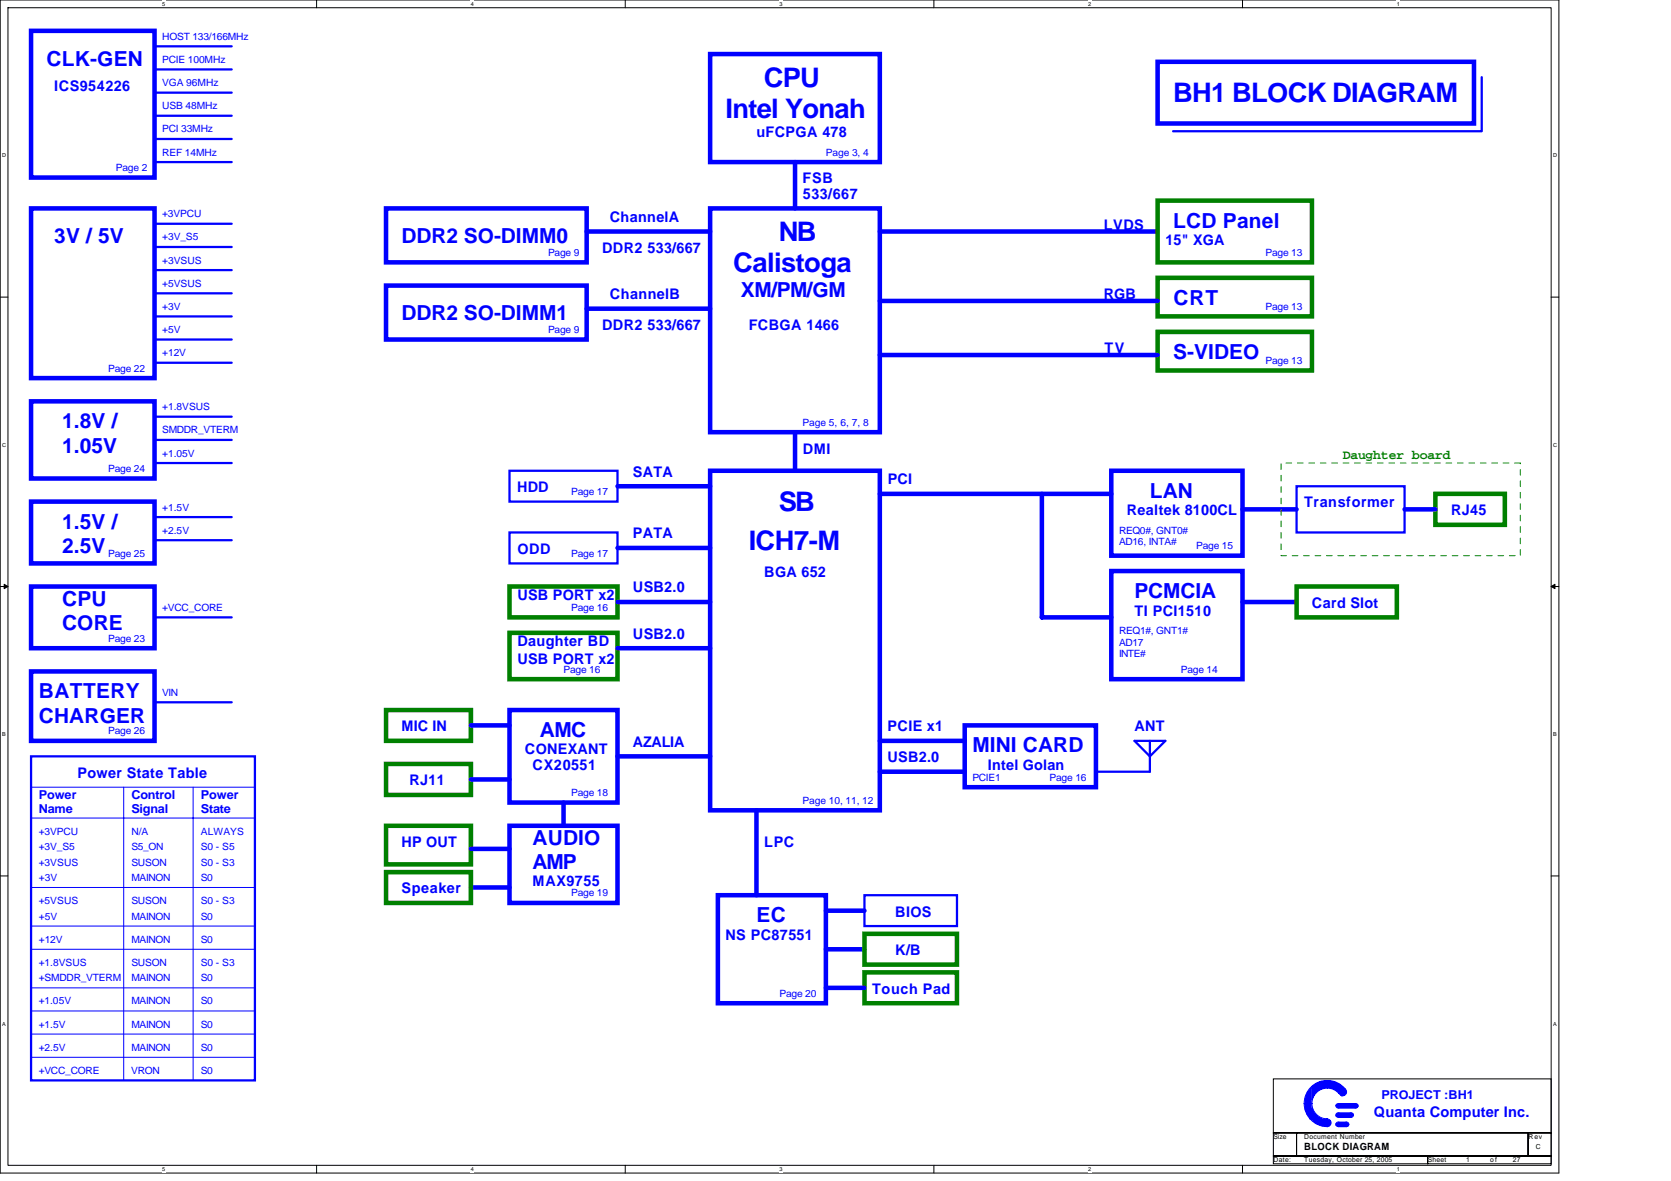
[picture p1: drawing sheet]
<svg xmlns="http://www.w3.org/2000/svg" width="297mm" height="210mm" viewBox="0 0 297 210" stroke-linecap="round" stroke-linejoin="round" font-family="sans-serif">
<path d="M0 0h277.1v208.5h-277.1zM1.4 1.4h274.3v205.7h-274.3z" fill="none" stroke="#000" stroke-width=".18"/>
<g fill="#fff">
<path d="M28.8 .1h.6v1.1h-.6z"/>
<path d="M28.8 207.3h.6v1.1h-.6z"/>
</g>
<path d="M56.3 0v1.4M56.3 207.1v1.4" fill="none" stroke="#000" stroke-width=".18"/>
<g fill="#fff">
<path d="M83.7 .1h.6v1.1h-.6z"/>
<path d="M83.7 207.3h.6v1.1h-.6z"/>
</g>
<path d="M111.1 0v1.4M111.1 207.1v1.4" fill="none" stroke="#000" stroke-width=".18"/>
<g fill="#fff">
<path d="M138.6 .1h.5v1.1h-.5z"/>
<path d="M138.6 207.3h.5v1.1h-.5z"/>
</g>
<path d="M166 0v1.4M166 207.1v1.4" fill="none" stroke="#000" stroke-width=".18"/>
<g fill="#fff">
<path d="M193.4 .1h.6v1.1h-.6z"/>
<path d="M193.4 207.3h.6v1.1h-.6z"/>
</g>
<path d="M220.9 0v1.4M220.9 207.1v1.4" fill="none" stroke="#000" stroke-width=".18"/>
<g fill="#fff">
<path d="M248.3 .1h.6v1.1h-.6z"/>
<path d="M248.3 207.3h.6v1.1h-.6z"/>
<path d="M.4 27.1h.7v1.1h-.7z"/>
<path d="M276.1 27.1h.7v1.1h-.7z"/>
<path d="M.4 78.5h.7v1.1h-.7z"/>
<path d="M276.1 78.5h.7v1.1h-.7z"/>
</g>
<path d="M0 52.8h1.4M275.7 52.8h1.4" fill="none" stroke="#000" stroke-width=".18"/>
<g fill="#fff">
<path d="M.4 130h.7v1.1h-.7z"/>
<path d="M276.1 130h.7v1.1h-.7z"/>
</g>
<path d="M0 104.2h1.4M275.7 104.2h1.4" fill="none" stroke="#000" stroke-width=".18"/>
<path d="M.7 103.8l.7 .4-.7 .4zM275.7 104.2l.7-.4v.8z" fill="#000" stroke="#000" stroke-width=".18"/>
<g fill="#fff">
<path d="M.4 181.4h.7v1.1h-.7z"/>
<path d="M276.1 181.4h.7v1.1h-.7z"/>
</g>
<path d="M0 155.7h1.4M275.7 155.7h1.4M226.4 191.7h49.3v9.7h-49.3zM226.4 201.4h4.1v4.1h-4.1zM226.4 205.5h27.4v1.3h-27.4zM230.5 201.4h41.1v4.1h-41.1zM253.8 205.5h21.9v1.3h-21.9zM271.6 201.4h4.1v4.1h-4.1z" fill="none" stroke="#000" stroke-width=".18"/>
<g fill="none" stroke="#00f" stroke-width=".8">
<path d="M5.5 5.5h22v26.1h-22zM126.2 9.6h30.2v19.2h-30.2zM205.8 11h56.2v10.9h-56.2zM5.5 37h22v30.2h-22zM68.6 37h35.7v9.6h-35.7zM126.2 37h30.2v39.8h-30.2zM141.3 28.8v8.2M68.6 50.8h35.7v9.5h-35.7zM104.3 41.1h21.9M104.3 54.9h21.9M156.4 41.1h49.4M156.4 53.5h49.4"/>
<path d="M5.5 71.3h22v13.7h-22zM141.3 76.8v6.9M156.4 63.1h49.4M5.5 89.2h22v10.9h-22zM109.8 97.4h16.4M109.8 86.4h16.4M126.2 83.7h30.2v60.3h-30.2zM156.4 87.8h41.1M185.2 87.8v21.9h12.3M197.5 83.7h23.4v15.1h-23.4zM220.9 90.5h9.6M249.7 90.5h5.5"/>
<path d="M5.5 104.2h22v11h-22zM5.5 119.3h22v12.4h-22zM109.8 107h16.4M109.8 115.2h16.4M197.5 101.5h23.4v19.2h-23.4zM220.9 107h9.6M83.7 128.9h6.9M83.7 138.5h6.9M90.6 126.2h19.2v16.4h-19.2zM109.8 134.4h16.4M156.4 131.7h15.1M156.4 137.2h15.1"/>
<path d="M171.5 128.9h23.3v11h-23.3zM83.7 157.7h6.9M83.7 150.9h6.9M90.6 146.8h19.2v13.7h-19.2zM100.2 142.6v4.2M127.6 159.1h19.2v19.2h-19.2zM134.5 144v15.1M146.8 161.9h6.9M146.8 168.7h6.9M146.8 175.6h6.9"/>
</g>
<g fill="none" stroke="#00f" stroke-width=".4">
<path d="M27.5 8.2h13.7M27.5 12.3h13.7M27.5 16.5h13.7M263.4 13.7v9.6h-54.9M27.5 20.6h13.7M27.5 24.7h13.7M27.5 28.8h13.7M27.5 39.8h13.7M27.5 43.9h13.7M27.5 48h13.7M27.5 56.2h13.7M27.5 52.1h13.7"/>
<path d="M27.5 60.3h13.7M27.5 64.5h13.7M27.5 74.1h13.7M27.5 78.2h13.7M27.5 91.9h13.7M27.5 96h13.7M27.5 82.3h13.7M90.6 83.7h19.2v5.5h-19.2zM90.6 94.6h19.2v5.5h-19.2zM230.5 86.4h19.2v8.2h-19.2zM27.5 109.7h13.7M5.5 134.4h39.8v57.6h-39.8z"/>
<path d="M27.5 124.8h13.7M201.7 131.7h5.5l-2.8 2.7zM204.4 131.7v5.5h-9.6M153.7 159.1h16.4v5.5h-16.4z"/>
</g>
<g fill="none" stroke="#008000" stroke-width=".8">
<path d="M205.8 35.7h27.4v10.9h-27.4zM205.8 59h27.4v6.8h-27.4zM205.8 49.4h27.4v6.8h-27.4zM255.2 87.8h12.3v5.5h-12.3zM90.6 104.2h19.2v5.5h-19.2zM90.6 112.5h19.2v8.2h-19.2zM230.5 104.2h17.8v5.5h-17.8zM68.6 126.2h15.1v5.5h-15.1zM68.6 135.8h15.1v5.5h-15.1zM68.6 146.8h15.1v6.8h-15.1zM68.6 155h15.1v5.5h-15.1zM153.7 172.8h16.4v5.5h-16.4z"/>
<path d="M153.7 166h16.4v5.4h-16.4z"/>
</g>
<g fill="none" stroke="#00f" stroke-width=".18">
<path d="M5.5 139.9h39.8M22 139.9v52.1M34.3 139.9v52.1M5.5 157.7h39.8M5.5 145.4h39.8M5.5 164.6h39.8M5.5 168.7h39.8M5.5 175.6h39.8M5.5 179.7h39.8M5.5 183.8h39.8M5.5 187.9h39.8M232 195.2v1.9l.1 .4v-2.7l.2-.3v3.4l.1 .2v-3.9l.1-.2v4.3l.2 .2v-4.7l.1-.1v5.2"/>
<path d="M232.9 198.9v-5.4l.2-.1v5.6h.1v-2l.2 .2v2l.1 .1v-1.8l.1 .3v1.6l.2 .2v-1.7l.1 .2v1.6h.1v-1.5l.2 .1v1.6h.1v-1.4l.2 .1v1.3l.1 .1v-1.4l.1 .2v1.2h.2v-1.1M233.2 193.1v2.4l.2-.4v-2l.1-.1v1.8l.1-.2v-1.8l.2-.1v1.7l.1-.2v-1.6h.1v1.5l.2-.1v-1.4l.1-.2v1.4l.2-.1v-1.3l.1-.1v1.4M234.7 192.3l.2-.1v1.3l-.2-.1zM234.9 198.8v.1h.1v1.1h.1v-1.1h.2v1.2h-.3l.4-1.2v1.2l.1-.1v-1.1l.2 .3v.9h.1v-1.1h.2v1.1h.1v-1.1h.1v1.1l.2-.1v-.8l.1 .1v.6M234.9 193.3l1-.2a2.99 2.99 0 0 1 2.7 1.7M234.9 193.2a3.2 3.2 0 0 1 3.7 1.3M234.9 193l1-.2a3.3 3.3 0 0 1 3 1.8M234.9 192.9a3.4 3.4 0 0 1 4.1 1.7M234.9 192.7l1-.1a3.5 3.5 0 0 1 3.1 1.8M234.9 192.6a3.7 3.7 0 0 1 4.3 1.8M234.9 193.5a2.9 2.9 0 0 1 3.6 1.3M235 192.4l.9-.1a3.8 3.8 0 0 1 3.4 1.9"/>
<path d="M235 192.3a4 4 0 0 1 4.3 1.8M235 192.3v1.1M237.6 196.3h3.7v.1h-3.8v.2h3.9l-.1 .1h-3.7l.1 .1h3.6M237.6 197.9h2.9v.2h-2.9l-.1 .1h3.1l-.1 .1h-3l.2 .2h2.6M237.6 199.6h2.1v.1h-2.2v.2h2.3l-.1 .1h-2.2l.2 .1h2M237.9 199.4h1.5M237.9 198.6h2.3M237.9 197.8h2.3M237.9 197h3.1M237.9 196.2h3.1M238 194.4a2.65 2.65 0 0 0-2.1-1h.1a2.71 2.71 0 0 0-2.8 2.8v-.1a2.72 2.72 0 0 0 2.8 2.8h-.1M239.1 193.6a4.1 4.1 0 0 0-3.2-1.6h.1a4.1 4.1 0 0 0-4.2 4.2v-.1a4.1 4.1 0 0 0 4.2 4.1h-.1"/>
<path d="M237.9 200.3h1.5"/>
<circle cx="235.9" cy="199.6" r=".68"/>
<circle cx="237.9" cy="199.8" r=".4"/>
<circle cx="237.9" cy="198.2" r=".4"/>
<circle cx="237.9" cy="196.5" r=".4"/>
<circle cx="238.7" cy="194.1" r=".68"/>
<circle cx="239.4" cy="199.8" r=".4"/>
<circle cx="240.2" cy="198.2" r=".4"/>
<circle cx="241" cy="196.5" r=".4"/>
</g>
<path d="M227.7 82.3h42.6v16.5h-42.6z" fill="none" stroke="#008000" stroke-width=".18" stroke-dasharray="1 1 1 1 1 1 1 1"/>
<g font-size="4.8" fill="#00f">
<text x="135.8" y="15.4">CPU</text>
<text x="129" y="20.9">Intel Yonah</text>
<text x="208.5" y="18.2">BH1 BLOCK DIAGRAM</text>
<text x="138.4" y="42.9">NB</text>
<text x="130.3" y="48.3">Calistoga</text>
<text x="138.4" y="90.9">SB</text>
<text x="133.1" y="97.7">ICH7-M</text>
</g>
<g font-size="3.7" fill="#00f">
<text x="8.3" y="11.6">CLK-GEN</text>
<text x="208.5" y="40.4">LCD Panel</text>
<text x="9.6" y="43.2">3V / 5V</text>
<text x="71.4" y="43.2">DDR2 SO-DIMM0</text>
<text x="131.7" y="52.8">XM/PM/GM</text>
<text x="71.4" y="56.9">DDR2 SO-DIMM1</text>
<text x="208.6" y="54.2">CRT</text>
<text x="208.5" y="63.8">S-VIDEO</text>
<text x="11" y="76.1">1.8V /</text>
<text x="11" y="80.4">1.05V</text>
<text x="204.4" y="88.5">LAN</text>
<text x="11" y="93.9">1.5V /</text>
<text x="11" y="98.3">2.5V</text>
<text x="11" y="107.7">CPU</text>
<text x="201.7" y="106.3">PCMCIA</text>
<text x="11" y="112">CORE</text>
<text x="6.9" y="124.1">BATTERY</text>
<text x="6.9" y="128.4">CHARGER</text>
<text x="96" y="131">AMC</text>
<text x="172.9" y="133.7">MINI CARD</text>
<text x="94.7" y="150.2">AUDIO</text>
<text x="94.7" y="154.5">AMP</text>
<text x="134.5" y="163.9">EC</text>
</g>
<g font-size="2.6" fill="#00f">
<text x="9.6" y="16.1">ICS954226</text>
<text x="134.5" y="24.4">uFCPGA 478</text>
<text x="142.7" y="32.6">FSB</text>
<text x="142.7" y="35.3">533/667</text>
<text x="108.4" y="39.5">ChannelA</text>
<text x="196.2" y="40.8">LVDS</text>
<text x="107" y="44.9">DDR2 533/667</text>
<text x="207.2" y="43.6">15&quot; XGA</text>
<text x="108.4" y="53.2">ChannelB</text>
<text x="196.2" y="53.2">RGB</text>
<text x="107" y="58.7">DDR2 533/667</text>
<text x="133.1" y="58.7">FCBGA 1466</text>
<text x="196.3" y="62.8">TV</text>
<text x="142.7" y="80.6">DMI</text>
<text x="91.9" y="87.5">HDD</text>
<text x="112.5" y="84.7">SATA</text>
<text x="157.8" y="86.1">PCI</text>
<text x="112.5" y="95.7">PATA</text>
<text x="200.3" y="91.6">Realtek 8100CL</text>
<text x="231.8" y="90.2">Transformer</text>
<text x="257.9" y="91.6">RJ45</text>
<text x="92" y="98.4">ODD</text>
<text x="92" y="106.7">USB PORT x2</text>
<text x="112.5" y="105.3">USB2.0</text>
<text x="135.8" y="102.6">BGA 652</text>
<text x="112.5" y="113.5">USB2.0</text>
<text x="201.7" y="109.4">TI PCI1510</text>
<text x="233.2" y="108">Card Slot</text>
<text x="92" y="114.9">Daughter BD</text>
<text x="92" y="118">USB PORT x2</text>
<text x="71.4" y="130">MIC IN</text>
<text x="157.8" y="130">PCIE x1</text>
<text x="201.7" y="130">ANT</text>
<text x="93.3" y="134.1">CONEXANT</text>
<text x="94.7" y="136.8">CX20551</text>
<text x="112.5" y="132.7">AZALIA</text>
<text x="157.8" y="135.5">USB2.0</text>
<text x="175.6" y="136.8">Intel Golan</text>
<text x="13.8" y="138.2">Power State Table</text>
<text x="72.8" y="139.6">RJ11</text>
<text x="71.4" y="150.6">HP OUT</text>
<text x="135.8" y="150.6">LPC</text>
<text x="71.4" y="158.8">Speaker</text>
<text x="94.7" y="157.4">MAX9755</text>
<text x="129" y="167">NS PC87551</text>
<text x="159.1" y="162.9">BIOS</text>
<text x="159.1" y="169.8">K/B</text>
<text x="155" y="176.6">Touch Pad</text>
<text x="244.2" y="198.6">Quanta Computer Inc.</text>
</g>
<text font-size="2.3" fill="#008000" x="238.7" y="81.5">Daughter board</text>
<g font-size="2.2" fill="#00f">
<text x="6.9" y="141.9">Power</text>
<text x="23.4" y="141.9">Control</text>
<text x="35.7" y="141.9">Power</text>
<text x="6.9" y="144.5">Name</text>
<text x="23.4" y="144.5">Signal</text>
<text x="35.7" y="144.5">State</text>
<text x="245.6" y="195.4">PROJECT :BH1</text>
</g>
<g font-size="1.8" fill="#00f">
<text x="28.8" y="7.1">HOST 133/166MHz</text>
<text x="28.8" y="11.2">PCIE 100MHz</text>
<text x="28.8" y="15.3">VGA 96MHz</text>
<text x="28.8" y="19.4">USB 48MHz</text>
<text x="28.8" y="23.5">PCI 33MHz</text>
<text x="28.8" y="27.6">REF 14MHz</text>
<text x="146.8" y="27.6">Page 3, 4</text>
<text x="20.6" y="30.4">Page 2</text>
<text x="28.8" y="38.6">+3VPCU</text>
<text x="28.8" y="42.7">+3V_S5</text>
<text x="28.8" y="46.9">+3VSUS</text>
<text x="97.4" y="45.5">Page 9</text>
<text x="225" y="45.5">Page 13</text>
<text x="28.8" y="51">+5VSUS</text>
<text x="28.8" y="55.1">+3V</text>
<text x="28.8" y="59.2">+5V</text>
<text x="97.4" y="59.2">Page 9</text>
<text x="225" y="55.1">Page 13</text>
<text x="28.8" y="63.3">+12V</text>
<text x="225" y="64.7">Page 13</text>
<text x="19.2" y="66.1">Page 22</text>
<text x="28.8" y="77">SMDDR_VTERM</text>
<text x="28.8" y="72.9">+1.8VSUS</text>
<text x="142.7" y="75.6">Page 5, 6, 7, 8</text>
<text x="19.2" y="83.9">Page 24</text>
<text x="28.8" y="81.2">+1.05V</text>
<text x="101.5" y="88">Page 17</text>
<text x="28.8" y="90.7">+1.5V</text>
<text x="28.8" y="94.9">+2.5V</text>
<text x="198.9" y="94.9">REQ0#, GNT0#</text>
<text x="19.2" y="99">Page 25</text>
<text x="101.5" y="99">Page 17</text>
<text x="198.9" y="96.9">AD16, INTA#</text>
<text x="212.6" y="97.6">Page 15</text>
<text x="28.8" y="108.6">+VCC_CORE</text>
<text x="101.5" y="108.6">Page 16</text>
<text x="198.9" y="112.7">REQ1#, GNT1#</text>
<text x="19.2" y="114.1">Page 23</text>
<text x="100.2" y="119.5">Page 16</text>
<text x="198.9" y="114.7">AD17</text>
<text x="198.9" y="116.8">INTE#</text>
<text x="209.9" y="119.5">Page 14</text>
<text x="28.8" y="123.7">VIN</text>
<text x="19.2" y="130.5">Page 26</text>
<text x="101.5" y="141.5">Page 18</text>
<text x="142.7" y="142.9">Page 10, 11, 12</text>
<text x="172.9" y="138.7">PCIE1</text>
<text x="186.6" y="138.7">Page 16</text>
<text x="6.9" y="148.4">+3VPCU</text>
<text x="23.4" y="148.4">N/A</text>
<text x="35.7" y="148.4">ALWAYS</text>
<text x="6.9" y="153.8">+3VSUS</text>
<text x="6.9" y="151.1">+3V_S5</text>
<text x="23.4" y="151.1">S5_ON</text>
<text x="23.4" y="153.8">SUSON</text>
<text x="35.7" y="151.1">S0 - S5</text>
<text x="35.7" y="153.8">S0 - S3</text>
<text x="6.9" y="160.7">+5VSUS</text>
<text x="6.9" y="156.6">+3V</text>
<text x="23.4" y="156.6">MAINON</text>
<text x="23.4" y="160.7">SUSON</text>
<text x="35.7" y="156.6">S0</text>
<text x="35.7" y="160.7">S0 - S3</text>
<text x="101.5" y="159.3">Page 19</text>
<text x="6.9" y="163.4">+5V</text>
<text x="6.9" y="167.6">+12V</text>
<text x="23.4" y="163.4">MAINON</text>
<text x="23.4" y="167.6">MAINON</text>
<text x="35.7" y="163.4">S0</text>
<text x="35.7" y="167.6">S0</text>
<text x="6.9" y="171.7">+1.8VSUS</text>
<text x="23.4" y="171.7">SUSON</text>
<text x="35.7" y="171.7">S0 - S3</text>
<text x="6.9" y="178.5">+1.05V</text>
<text x="6.9" y="174.4">+SMDDR_VTERM</text>
<text x="23.4" y="174.4">MAINON</text>
<text x="23.4" y="178.5">MAINON</text>
<text x="35.7" y="174.4">S0</text>
<text x="35.7" y="178.5">S0</text>
<text x="138.6" y="177.2">Page 20</text>
<text x="6.9" y="182.6">+1.5V</text>
<text x="23.4" y="182.6">MAINON</text>
<text x="35.7" y="182.6">S0</text>
<text x="6.9" y="190.9">+VCC_CORE</text>
<text x="6.9" y="186.8">+2.5V</text>
<text x="23.3" y="190.9">VRON</text>
<text x="23.4" y="186.8">MAINON</text>
<text x="35.7" y="190.9">S0</text>
<text x="35.7" y="186.8">S0</text>
</g>
<text font-size="1.8" x="231.8" y="204.4">BLOCK DIAGRAM</text>
<g font-size="1.2">
<text x="226.4" y="202.5">Size</text>
<text x="231.8" y="202.5">Document Number</text>
<text x="271.7" y="202.5">Rev</text>
<text x="226.4" y="206.6">Date:</text>
<text x="231.8" y="206.6">Tuesday, October 25, 2005</text>
<text x="253.8" y="206.6">Sheet</text>
<text x="260.6" y="206.6">1</text>
<text x="264.9" y="206.6">o f</text>
<text x="268.9" y="206.6">27</text>
<text x="273" y="204.1">C</text>
</g>
<g font-size="1">
<text x="28.8" y="1">5</text>
<text x="83.7" y="1">4</text>
<text x="138.6" y="1">3</text>
<text x="193.4" y="1">2</text>
<text x="248.3" y="1">1</text>
<text x=".4" y="28">D</text>
<text x="276.1" y="28">D</text>
<text x=".4" y="79.4">C</text>
<text x="276.1" y="79.4">C</text>
<text x=".4" y="130.9">B</text>
<text x="276.1" y="130.9">B</text>
<text x=".4" y="182.3">A</text>
<text x="276.1" y="182.3">A</text>
<text x="28.8" y="208.2">5</text>
<text x="83.7" y="208.2">4</text>
<text x="138.6" y="208.2">3</text>
<text x="193.4" y="208.2">2</text>
<text x="248.3" y="208.2">1</text>
</g>
</svg>
